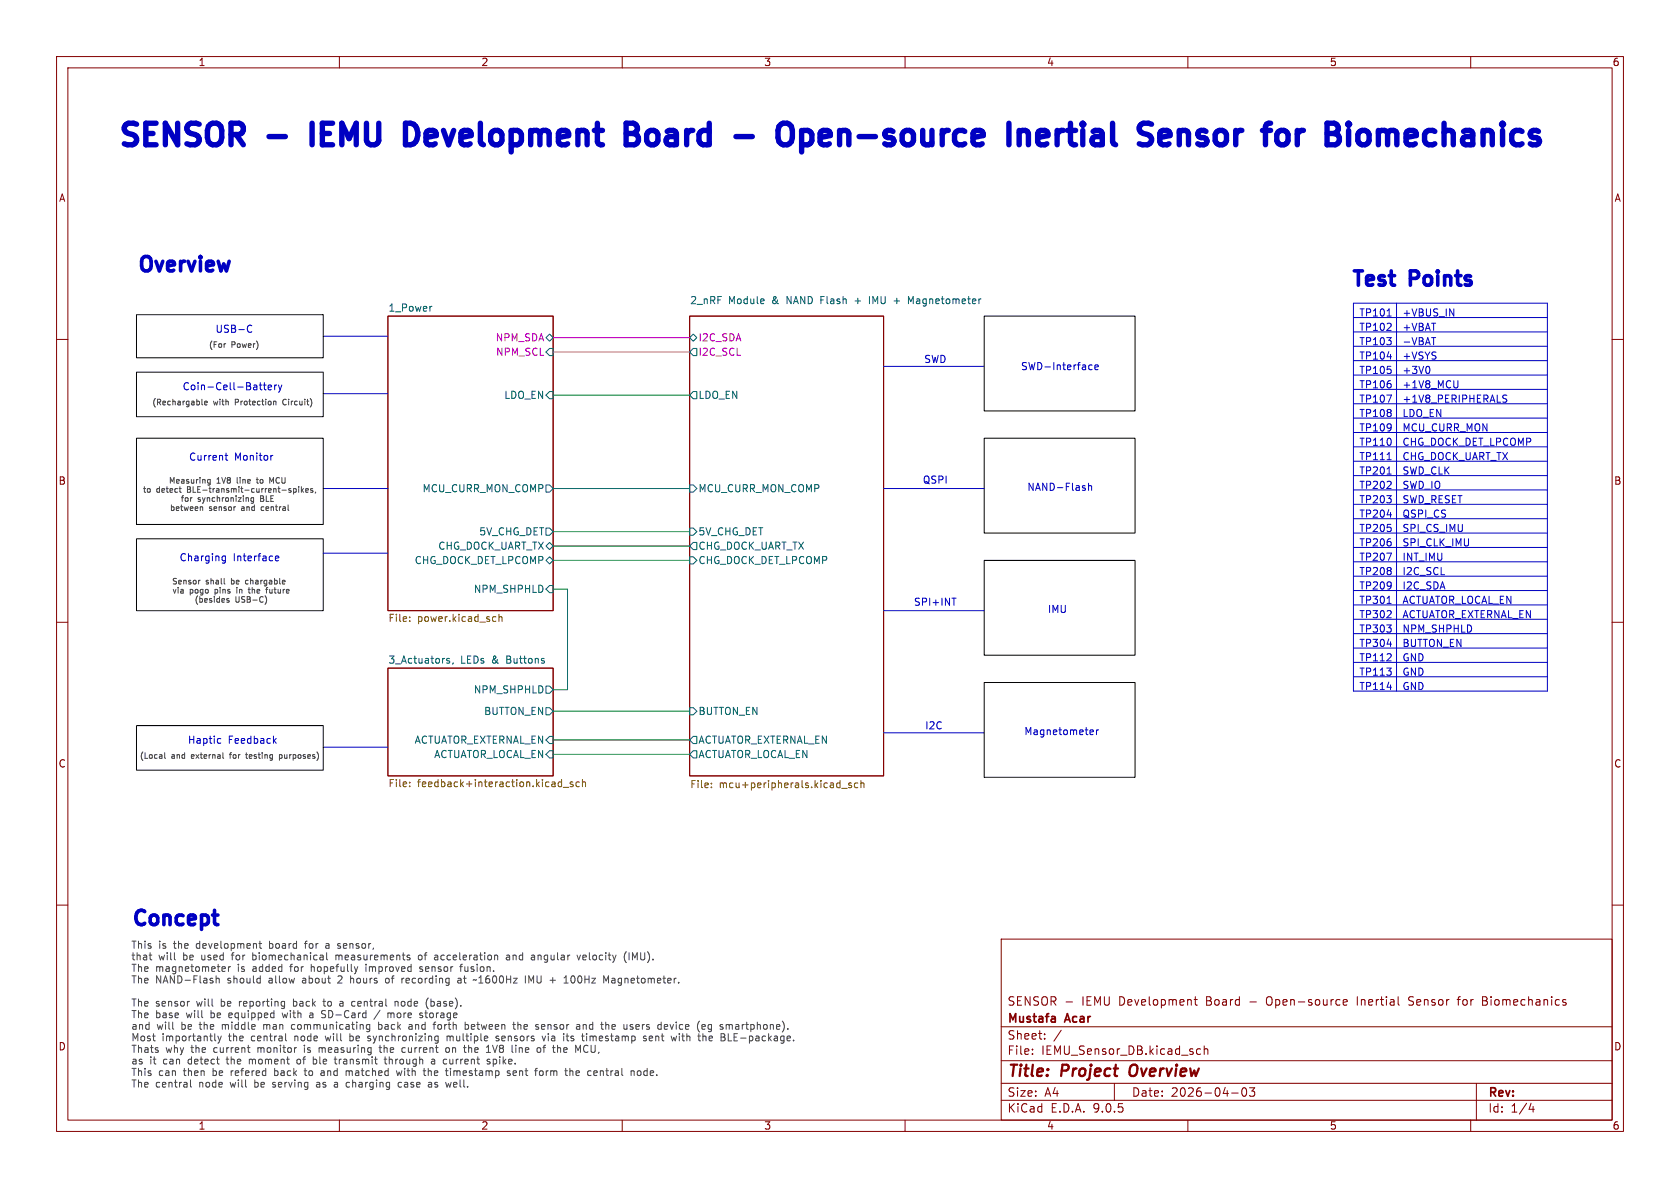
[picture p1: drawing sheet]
<svg xmlns="http://www.w3.org/2000/svg" width="297mm" height="210mm" viewBox="0 0 297 210" stroke-linecap="round" stroke-linejoin="round" font-family="sans-serif">
<g fill="none" stroke="#840000" stroke-width=".18">
<path d="M10 10h277v190h-277zM12 12h273v186h-273zM60 10v2M110 10v2M160 10v2M210 10v2M260 10v2M68.6 55.9h29.2v52.1h-29.2zM121.9 55.9h34.3v81.3h-34.3zM10 60h2M285 60h2M10 110h2"/>
<path d="M68.6 118.1h29.2v19.1h-29.2zM285 110h2M10 160h2M177 166h108v32h-108zM188.5 177.1h1.1M211.1 176.7h.6M211.3 176.2v1.3l.4 .2M237.5 177.2l.7-.1-.1-.3-.4-.1-.2 .2v.7h.6M240 176.2v1.5M249 177.6l.6 .1M249.3 176.2l-.3 .3 .1 .3 .2 .1M257.6 176.7h.6"/>
<path d="M258.2 176.2l-.4 .2v1.3M262.1 176.9h.5M262.6 176.9l.2 .1M262.7 176.3l-.6-.1v1.5h.6M262.7 176.8l-.1 .1M276.8 177.3v.3M285 160h2M60 198v2M110 198v2M160 198v2M177 194.5h108M177 191.5h108"/>
<path d="M177 187.5h108M177 181.5h108M182.5 186.3v.1M182.5 185.5v.1M184.7 183.6v.1M184.7 182.8v.1M187.6 182.1l-1.3 2M197 191.5v3M210 198v2M211.6 186.3l.2 .1 .4-.1M212.2 185.5l-.4-.1-.2 .1M212.9 185.5l.2-.1 .4 .1v.9"/>
<path d="M212.9 184.9v1.5M217.7 193.2h1.2M219.7 192.4l.2-.1a.81 .81 0 0 1 .6 .6 .81 .81 0 0 1-.3 .8l-.2 .1a.81 .81 0 0 1-.3-1.4zM220.9 192.3h.9l-.5 .6 .4 .1v.7l-.2 .1h-.4l-.2-.1M260 198v2M261 191.5v6.5M270.7 195l-.4 1.1h.9M271 195.6v1"/>
</g>
<path d="M199.9 188.5a1.5 1.5 0 0 0 0 1.6" fill="none" stroke="#840000" stroke-width=".4"/>
<g fill="none" stroke="#006464" stroke-width=".18">
<path d="M76.4 54.2h-.3M96.5 59.7l.7-.6 .6 .6-.6 .6zM121.9 59.7l.7-.6 .6 .6-.6 .6zM151.2 53.2h.9M153.7 52.4v1.3M158.1 53.2h.9M160.6 52.4l.4 .9 .5-.9M97.2 61.6h.6v1.3h-.6l-.7-.7zM97.2 69.2h.6v1.3h-.6l-.7-.6zM121.9 62.2l.7-.6h.6v1.3h-.6zM122.6 69.2h.6v1.3h-.6l-.7-.6zM96.5 96.5l.7-.6 .6 .6-.6 .7z"/>
<path d="M96.5 93.3h.7l.6 .7-.6 .6h-.7zM96.5 85.7h.7l.6 .7-.6 .6h-.7zM97.2 98.4l.6 .7-.6 .6-.7-.6zM121.9 96.5l.7-.6h.6v1.3h-.6zM121.9 93.3h.7l.6 .7-.6 .6h-.7zM121.9 98.4h.7l.6 .7-.6 .6h-.7zM121.9 85.7h.7l.6 .7-.6 .6h-.7zM79 116.6l.5 .4-.2 .2h-.3M79.4 116.4h-.3l-.1 .2M80.1 117.2l-.1 .2M97.2 103.5h.6v1.3h-.6l-.7-.7zM96.5 125.1h.7l.6 .6-.6 .7h-.7z"/>
<path d="M96.5 121.3h.7l.6 .6-.6 .7h-.7zM97.2 130.2h.6v1.2h-.6l-.7-.6zM97.2 132.7h.6v1.3h-.6l-.7-.6zM121.9 125.1h.7l.6 .6-.6 .7h-.7zM122.6 130.2h.6v1.2h-.6l-.7-.6zM122.6 132.7h.6v1.3h-.6l-.7-.6z"/>
</g>
<g fill="none" stroke="#725600" stroke-width=".18">
<path d="M72.4 109.7v.2M72.4 109.1v.1M87.3 109l.4 .1M87.7 109.8l-.4 .1M88.2 109.1l.2-.1 .3 .1 .1 .8M88.2 108.6v1.3M72.4 138.3v.1M72.4 138.9v.2M98.9 138.2l.4 .1M99.3 137.8v1.3M99.3 139l-.4 .1M99.6 139.2h1"/>
<path d="M101.3 138.3l-.3-.1-.2 .2 .1 .2 .4 .1v.3h-.5M102.4 138.3l-.3-.1-.3 .3 .1 .5h.5M103 138.3l.2-.1 .3 .1v.8M103 137.8v1.3M125.8 139.1v.1M125.8 138.5v.1M148.8 139.4h1M150.5 138.5l-.3-.1-.2 .2 .1 .2 .4 .1v.3h-.5M151.7 138.5l-.4-.1-.3 .2 .2 .6h.5M152.2 138.5l.2-.1 .3 .1v.7M152.2 138v1.2"/>
</g>
<g fill="none" stroke="#0000c2" stroke-width=".18">
<path d="M44 57.5h.3l.2 .1M44.5 58.6l-.2 .1h-.3M57.1 59.4h11.5M239.3 56.1h34.3M239.3 58.7h34.3M239.3 53.6h34.3v68.6h-34.3zM245.2 55.9h.7M246.9 53.6v68.6M253.1 59.7h.7M256.3 54.6l.7 1.3v-1.3M45.8 68.1h.5M46.2 68.9h.1"/>
<path d="M46.6 68.1h.4M46.7 67.6v1.1l.3 .2M47.4 68.5l.6-.1v-.3h-.4l-.2 .1 .1 .6h.5M48.6 68.1v.8M48.9 68.1l-.3 .2M49.2 68.1l.3 .8M49.5 68.9l-.3 .4M49.8 68.1l-.3 .8M57.1 69.6h11.5M156.2 64.8h17.8M192.5 65.2l.2 .2 .4-.1M193.1 64.6l-.4-.1-.2 .1"/>
<path d="M193.6 64.9l.6-.1-.1-.2-.4-.1-.1 .2v.6h.5M239.3 61.2h34.3M239.3 63.8h34.3M239.3 66.3h34.3M239.3 68.8h34.3M239.3 71.4h34.3M239.3 73.9h34.3M239.3 76.5h34.3M239.3 79h34.3M245.2 69.8h.8l-.5 1.3M245.2 63.1h.8M252.5 64.8a.79 .79 0 0 1 0 1.2"/>
<path d="M257.7 67.3v1l-.2 .3M265.9 69.8l.5 .1M265.9 70.4l.4 .2 .1 .3-.3 .2h-.3M39.3 99l.2 .1h.4M39.8 80.5h.5M39.9 98.3v1l-.3 .3-.3-.1M39.9 98.3h-.4l-.2 .1M40 80.1v1.1l.3 .2M48.2 80.5l-.3 .1M48.7 98.7l.6-.1-.1-.3h-.3l-.2 .2v.6h.5M57.1 86.4h11.5M57.1 97.8h11.5"/>
<path d="M156.2 86.4h17.8M192.4 85.4v1.3M192.4 86l.2-.2 .3 .1 .1 .8M239.3 81.5h34.3M239.3 84.1h34.3M239.3 86.6h34.3M239.3 89.2h34.3M239.3 91.7h34.3M239.3 94.2h34.3M239.3 96.8h34.3M239.3 99.3h34.3M245.2 97.8h.8l-.5 1.2"/>
<path d="M245.2 81.3h.7M245.2 83.8h.7M245.2 91h.8M156.2 108h17.8M168.3 105.7h.7M239.3 101.9h34.3M239.3 104.4h34.3M239.3 106.9h34.3M239.3 109.5h34.3M239.3 112h34.3M239.3 114.6h34.3M239.3 117.1h34.3"/>
<path d="M239.3 119.6h34.3M245.2 106.7h.7M245.2 113.9h.8M38.7 130.5l.3 .1M39 131.3l-.3 .1M48.5 130.9l.3 .5M48.8 130.5l-.5 .5M57.1 132.1h11.5M156.2 129.5h17.8M192.9 129l.3 .1 .1 .2-.6 .1M193.2 129.8l-.3 .1M193.8 129v.9"/>
<path d="M194.2 129l-.4 .3M245.2 121.5h.8"/>
</g>
<path d="M97.8 59.7h24.1M97.8 62.2h24.1" fill="none" stroke="#c200c2" stroke-width=".18"/>
<path d="M97.8 69.9h24.1M97.8 86.4h24.1M97.8 96.5h24.1M97.8 99.1h24.1M97.8 94h24.1M97.8 104.1h2.5v17.8h-2.5M97.8 133.4h24.1M97.8 125.7h24.1M97.8 130.8h24.1" fill="none" stroke="#009600" stroke-width=".18"/>
<path d="M37.6 161.8h.9M38.3 163.5h.2" fill="none" stroke="#0000c2" stroke-width=".63"/>
<g fill="none" stroke="#484848" stroke-width=".18">
<path d="M35.7 70.6v.8l.1 .2M36.2 71.2h.4v-.2l-.3-.1-.1 .2v.4h.4M39.8 60.8h.1M48.4 71h.3l.1 .6M50 70.8v.5M31.9 87h.1M35.8 89.6v.6M37.2 84.8v.8l-.2 .2-.3-.1M37.2 84.8h-.3l-.2 .1 .1 .5h.4M43.9 88v.6M44.4 88.1v.4l.4 .1M44.8 88v.8l-.2 .2-.2-.1"/>
<path d="M45.3 84.8h.4M46.2 89.7v.5M48 85.1l-.3-.7v1M51.2 86.7h.2l.1 .2-.4 .1M51.2 86.4h.2M51.9 86.4v1M51.9 86.4h.3l.2 .2-.1 .4h-.4M52.8 86v.1M52.8 86.4v.6M53.3 86v1M53.4 86.6l.3 .4M53.7 86.4l-.4 .3"/>
<path d="M54 86.7l.5-.1v-.2h-.3l-.2 .1 .1 .5h.4M55.3 86.4h-.3l-.1 .1v.1l.4 .1v.3h-.4M55.8 87l-.1 .2M35.4 102.6h-.2M39.6 103.1l.2 .1M40.1 105.8v.3l.4 .1v.1l-.1 .2-.3-.1M41.9 104.2v.7M43.4 102.7v.4M44 103.9v.8l.3 .2M47 105.6a1.17 1.17 0 0 1-.2 1.2M47.1 104v.9M50.3 102.6l.1 .2-.5 .1"/>
<path d="M29.1 133.1v.8l.2 .2M39.4 133.1v.8l.1 .2M40.5 133.4h.4M43.4 133.4h.4M43.5 133.1v.8l.3 .2M49.4 133.4h.3l.2 .2-.1 .4h-.4M49.4 133.4v1M26.4 168.8h.4M26.6 169.6l.2 .1M30.9 169.6l.1 .1M33.4 177h.1M38.2 172.5v1.3"/>
<path d="M38.3 173h-.1M38.7 173l.1 .8M39.4 170.9h.4v.3l-.6 .1M39.8 171.7h-.4M40.4 170.9v.8M40.8 170.9l-.4 .2M44.7 168.4v1.3M44.7 169.6l.1 .1M45.8 166.8h.5M46 166.4v1.1l.3 .1M49.9 179.1l.2 .8M50.2 177l.1 .1"/>
<path d="M50.3 177v1l-.1 .2M50.3 177.8l-.1 .1M51.9 176.6v1.3M51.9 177.8l.1 .1M52 177l-.1 .1M53.8 166.8h.5M54.1 166.4l-.1 1.2M55 170.5v1.2M55.1 179.1h-.3M55.2 170.9l-.2 .1M55.2 179.4h-.3l-.2 .2 .1 .2 .4 .1M57.1 168.9v.8"/>
<path d="M57.1 177h.5M57.1 179.2l.3 .2M57.1 178.6l.5 .1M57.1 169.6l-.1 .1M57.1 169.1l-.1 .1M57.3 176.6v1.1l.3 .2M57.4 179.8l-.4 .1M57.7 168.4v1.1l.2 .2M58 166.8l-.4 .1M58 167.2h-.3l-.1 .1v.3h.4M59.4 168.8v.9M59.7 168.8l-.3 .2"/>
<path d="M59.9 166.8l.3 .1M59.9 167.2l.3 .2M60.1 177.1h.5M60.1 177.8h.5M60.2 167.5l-.2 .1h-.2M60.4 173l-.7 .8h.8M60.6 177.3l-.5 .1M62 172.5v1.3M62 173h.1M62.6 177l.2 .1M62.8 177.8l-.2 .1M64.7 170.9v.8"/>
<path d="M67.2 178.6l-1.1 1.6M68.3 173l-.2 .2 .1 .5 .2 .1 .3-.1M68.6 179.1h.3l.2 .1M69.1 179.2v.7M69.6 179.1h-.3l-.2 .1M69.8 177.1l.2-.1 .3 .1 .1 .8M69.8 177v.9M71.8 173v.7M72.4 173.2l-.6 .2M72.4 169.3v.3M74.5 168.9l-.3-.1-.2 .3v.5l.2 .1 .3-.1M74.6 179.5l.1 .2-.1 .2"/>
<path d="M74.6 179.1h.1M74.7 170.9h-.3l-.2 .2 .5 .4M74.7 171.5l-.1 .2h-.4M75.1 179.1h.5M75.3 178.6v1.2M76.2 177.8l.4 .1M76.2 176.6v1.3M76.6 177l-.4 .1M77 168.8h.2l.2 .2v.7M77.4 169.6l-.4 .1M77.4 169.1l-.4 .1M81 173h.5v.8"/>
<path d="M81.3 170.9h.5M81.5 173.2l-.4 .1-.2 .2 .2 .3 .4-.1M81.5 170.5v1.2M84.7 173.8h.7M85 172.5l-.3 .4M89.6 168.9h.4l.1 .8M90.1 169.1l-.4 .1-.2 .2 .2 .3 .4-.1M94.3 172.5l-.4 .9-.4-.9v1.3M94.3 168.8l.2 .2v.7M94.5 169.6l-.1 .1M94.5 169.1l-.1 .1M101.6 172.7l-.3-.2a.68 .68 0 0 0-.4 .6 .68 .68 0 0 0 .4 .7l.3-.3"/>
<path d="M102 168.8l.3 .9 .3-.9M103.5 168.8h-.3l-.2 .2 .1 .6 .4 .1M103.6 169.1l-.6 .2M108.2 173l.3-.1 .2 .2M108.7 173.2l-.4 .1-.2 .2 .2 .3 .4-.1M110.4 169.6l.3 .6M110.7 168.2l-.3 .6M111.2 168.4v1.3M112.2 169.3l-.4-.9v1.3M30.6 181.9l.1 .1M33.7 190.9v1.1l.2 .2M38 182.7v1.1l.2 .2"/>
<path d="M38.5 183.2l.3 .8M38.8 184l-.3 .4M39.1 183.2l-.3 .8M43.7 185.2h.5M44.1 186h.1M44.1 187.2v.9M44.3 187.2l-.2 .2M46.6 181.1v.9M46.7 181.2h-.1M48.2 192.1l.1 .1M48.4 191.3l-.2 .2 .2 .3M48.6 188.9v1.2"/>
<path d="M48.6 190.1h.1M48.7 189.3h-.1M50.5 183.8l.2 .2M52 181.1l-.4 .1-.1 .1 .1 .5 .4 .2M52.9 187.2l-.3 .1-.1 .2v.5l.4 .1M53.8 189.3h.4M53.8 185.2v.8M53.9 188.9v1l.3 .2M55.4 187.3l.3-.1 .2 .2M55.9 188l-.2 .1-.3-.1M56.4 191.3l-.4 .1M56.4 185.2v.8"/>
<path d="M56.4 191.7h-.3l-.2 .2 .1 .2 .4 .1M56.8 185.2l-.4 .1M56.8 189.3h.5M56.8 190.1h.5M57.3 189.6l-.5 .1M57.5 183.2l.2 .8M59.1 191.4h.5M59.1 192.1h.6M59.3 187.9l.3 .2M59.7 191.6l-.6 .2M61.3 189.3h.3l.1 .2M61.7 191.3l.1 .1"/>
<path d="M61.7 189.5v.6M61.8 192.1l-.1 .1M61.9 182.7v1.3M61.9 183.9l.3 .1M61.9 189.3l-.2 .2M64.8 181.7l.2 .3 .4-.1M65.2 183.6l.3 .2M65.2 183.2h.3M65.4 181.2l-.4-.1-.2 .2M65.4 181.1v1l-.3 .3-.3-.1M65.5 183.8l-.1 .2h-.3M66.9 181.2l.4-.1 .2 .1"/>
<path d="M66.9 180.7v1.3M67.2 184.8v1.1l.3 .1M67.5 181.8l-.2 .2-.4-.1M67.9 187.2h.5M68.1 186.8v1.1l.3 .2M68.8 186.8v1.3M69 187.2l-.2 .2M70.1 189.3l.2 .8 .3-.6 .2 .6 .3-.8M71 191.4l-.4-.1-.2 .3 .1 .5h.5M71.2 186h.5M72.3 181.8l.1 .2 .5-.1M72.3 181.2h.5l.1 .8"/>
<path d="M72.9 181.4l-.5 .1-.1 .1M75.2 190.1h.1M75.7 188.9v1.2M75.8 189.3l-.1 .1M75.9 189.3h.2M76.1 191.3l.2 .2v.7M76.3 187.3h.5l.1 .8M76.3 192.1l-.4 .1M76.3 191.6l-.4 .1M76.9 187.5l-.5 .1-.1 .2 .1 .3 .5-.1M77.3 183.2h.2M77.5 183.2l-.1 1.1"/>
<path d="M77.5 183.9l-.2 .1M77.5 181.2l-.1 .5 .2 .3M78.9 185.3l.1-.1 .4 .1 .1 .5-.2 .2h-.3l-.1-.1zM79 183.3l.4-.1 .2 .1M79 183.2v.8M79.5 187.2v.7l.4 .2M79.6 183.3v.7M79.6 188.9v.1M79.6 189.3v.8M79.8 183.2l-.2 .1M82.2 181.2l.4-.1 .2 .2-.1 .6h-.5M82.2 180.7v1.3"/>
<path d="M82.8 184.8v1.2M82.9 185.3h-.1M83.4 181.2v.7M83.9 181.4l-.6 .1M86.3 187.2l.3 .1M86.3 187.7h.3l.1 .2-.2 .2h-.3M87.1 184.8l.4 1.2M87.2 187.3h.5M87.2 188h.5M87.2 187.2v1.3M88.2 183.2h-.3l-.2 .1v.2l.5 .1v.3h-.5M89.7 189.3v.3l.5 .2v.1l-.2 .2h-.3"/>
<path d="M90.6 181.1h.5M90.8 189.3v.8h.4M91 182h.1M91.3 189.6l-.6 .1M91.6 181.2l.3-.1 .2 .2M91.6 180.7v1.3M91.8 185.2v.8M92.2 185.2l-.4 .1M95.6 189.3h.3l.1 .2v.5l-.4 .1M95.8 183.2l.3 .8 .3-.8M96 185.2h.4M96.3 181.2l-.4-.1-.2 .2 .1 .6h.5"/>
<path d="M96.3 181.4l-.6 .1M96.4 184.8l-.3 .2v1M96.9 183.2v.8M99.7 185.3v.7M100.1 183.2h.5M100.3 185.5l-.6 .1M100.3 183.9l.3 .1M100.9 183.9l.1 .1M100.9 189.3l.4 .2v.6M101.1 183.2l-.2 .1 .2 .3M101.9 189.3v.8M102.4 189.6l-.6 .1"/>
<path d="M103.1 181.2l.4-.1 .1 .2M103.1 181.1v.9M103.3 185.9l.3 .1 .3-.1M103.4 184.8l-.1 .2M103.7 184.8l.2 .1M104.3 183.2v.8M104.5 183.2l-.2 .1M105.4 189.3l.2 .3-.6 .1M105.5 190.1h-.1M108.2 181.2v.7M108.8 181.4l-.6 .1M111.7 181.5l.2 .2-.2 .3"/>
<path d="M111.7 181.1l.2 .1M112.5 181.2v.7M112.7 189.4l.2-.1 .4 .1v.5l-.1 .2h-.3l-.2-.1zM113 181.4l-.6 .1M113.9 189.3l-.1 .2 .1 .6M114.2 183.2h-.3l-.2 .1 .1 .2 .4 .1v.3h-.5M114.8 183.6l.6-.1-.1-.3h-.3l-.2 .1v.6h.5M117.6 181.1l.4 .1v.2l-.6 .1M118 181.9l-.4 .1M118.5 181.1l.3 .9M120.1 183.2v.8M120.5 183.2h.5"/>
<path d="M125.8 181.2l-.4-.1-.2 .2 .1 .6h.5M125.8 181.1v1l-.3 .3-.3-.1M125.8 183.2h-.3l-.1 .1v.6l.4 .1M126 183.5l-.6 .1M128.7 184h.6M129.4 181.2l.1 .8M129.8 183.3h.4M130.1 181.5v.4M130.4 182.7h-.6v1.3h.6"/>
</g>
<g fill="none" stroke="#0000c2" stroke-width=".95">
<path d="M47.6 24.1h2.9M55.2 21.8v3.8M71.7 21.8h.9a2.02 2.02 0 0 1 1.1 2.9l-.6 .7-.5 .2h-.9M110.7 21.8h1.3a.93 .93 0 0 1 .7 .9 .93 .93 0 0 1-.7 .9M110.7 23.6h1.3M112 23.6a1.01 1.01 0 0 1 .9 .9 1.01 1.01 0 0 1-.8 1.1h-1.4M116 23.2a1.03 1.03 0 0 0-1.7 .6v1.1a1.03 1.03 0 0 0 1.7 .5M137.5 24.3v-1.2a1.27 1.27 0 0 1 1.3-1.4 1.27 1.27 0 0 1 1.3 1.4v1.2M141.7 23.2l.4-.1h.7l.5 .3 .2 .4v1.1l-.2 .3-.5 .4h-.7M141.7 23.1v3.8M146.8 23.6l-.2-.4-.4-.1h-.7l-.3 .1-.2 .4v1.4l.2 .4 .3 .2h.7l.4-.2M146.8 24l-1.8 .3"/>
<path d="M183.4 24.3l1.9-.3-.2-.8-.4-.1h-.7l-.4 .1-.2 .4v1.4l.2 .4 .4 .2h.7l.4-.2M186.9 23.1v2.5M188 23.1a.97 .97 0 0 0-1.1 .7M188.7 23.1h1.5M189.2 21.8v3.2l.2 .4 .4 .2M209.9 23.2l.2 .4v2M213.2 23.2l-.4-.1h-.5l-.4 .1-.2 .4 .2 .5 1.3 .4 .2 .4-.2 .5-.4 .2h-.7l-.4-.2M235.9 21.8a.93 .93 0 0 1 .7 .9 .93 .93 0 0 1-.7 .9 1.01 1.01 0 0 1 .9 .9 1.01 1.01 0 0 1-.7 1.1M238.4 21.8v.3M238.4 23.1v2.5M238.4 21.8l-.2 .2 .2 .1M238.4 21.8l.2 .2-.2 .1"/>
<path d="M249.1 23.1h.7l.4 .1 .2 .8-1.8 .3M250.2 25.4l-.4 .2h-.7M252.2 23.2l-.4 .6v1.1l.4 .5"/>
</g>
<path d="M24.1 55.6h33v7.6h-33zM174 55.9h26.7v16.7h-26.7zM24.1 65.8h33v7.9h-33zM24.1 77.5h33v15.2h-33zM174 77.5h26.7v16.7h-26.7zM24.1 95.3h33v12.7h-33zM174 99.1h26.7v16.7h-26.7zM24.1 128.3h33v7.8h-33zM174 120.7h26.7v16.7h-26.7z" fill="none" stroke="#000" stroke-width=".18"/>
<g font-size="5.3" fill="#0000c2">
<text x="20.2" y="27.2">SENSOR</text>
<text x="57.4" y="27.2">IEMU</text>
<text x="76" y="27.2">Development</text>
<text x="117.1" y="27.2">Board</text>
<text x="138.6" y="27.2">-</text>
<text x="148.3" y="27.2">Open-source</text>
<text x="191.1" y="27.2">Inertial</text>
<text x="216.4" y="27.2">Sensor</text>
<text x="240.6" y="27.2">for</text>
<text x="253.6" y="27.2">Biomechanics</text>
</g>
<g font-size="3.5" fill="#0000c2">
<text x="24.1" y="49">Overview</text>
<text x="238.8" y="51.5">Test</text>
<text x="249.7" y="51.5">Points</text>
<text x="23.1" y="164.5">Concept</text>
</g>
<g font-size="2.8" fill="#840000">
<text x="178" y="190.9">Title:</text>
<text x="187.7" y="190.9">Project</text>
<text x="200.6" y="190.9">Overview</text>
</g>
<g font-size="2.1" fill="#840000">
<text x="178" y="178">SENSOR -</text>
<text x="191.3" y="178">IEMU Development</text>
<text x="213.5" y="178">Board</text>
<text x="221.3" y="178">-</text>
<text x="224.4" y="178">Open-source</text>
<text x="240.6" y="178">Inertial</text>
<text x="249.9" y="178">Sensor</text>
<text x="258.8" y="178">for</text>
<text x="263.2" y="178">Biomechanics</text>
<text x="178" y="184">Sheet:</text>
<text x="178" y="181.2">Mustafa</text>
<text x="188.5" y="181.2">Acar</text>
<text x="178" y="186.7">File:</text>
<text x="184.1" y="186.7">IEMU_Sensor_DB.kicad_sch</text>
<text x="178" y="196.9">KiCad</text>
<text x="178" y="194.1">Size:</text>
<text x="184.7" y="194.1">A4</text>
<text x="185.7" y="196.9">E.D.A.</text>
<text x="193.3" y="196.9">9.0.5</text>
<text x="200" y="194.1">Date:</text>
<text x="207" y="194.1">2026-04-03</text>
<text x="263" y="194.3">Rev:</text>
<text x="263" y="196.9">Id:</text>
<text x="267.1" y="196.9">1/4</text>
</g>
<g font-size="1.8" fill="#840000">
<text x="35" y="11.9">1</text>
<text x="85" y="11.9">2</text>
<text x="135" y="11.9">3</text>
<text x="185" y="11.9">4</text>
<text x="235" y="11.9">5</text>
<text x="285" y="11.9">6</text>
<text x="10.3" y="35.9">A</text>
<text x="285.3" y="35.9">A</text>
<text x="10.3" y="85.9">B</text>
<text x="285.3" y="85.9">B</text>
<text x="10.3" y="135.9">C</text>
<text x="285.3" y="135.9">C</text>
<text x="10.3" y="185.9">D</text>
<text x="285.3" y="185.9">D</text>
<text x="35" y="199.9">1</text>
<text x="85" y="199.9">2</text>
<text x="135" y="199.9">3</text>
<text x="185" y="199.9">4</text>
<text x="235" y="199.9">5</text>
<text x="285" y="199.9">6</text>
</g>
<g font-size="1.8" fill="#006464">
<text x="121.9" y="53.8">2_nRF</text>
<text x="128.8" y="53.8">Module</text>
<text x="136.6" y="53.8">&amp;</text>
<text x="139.3" y="53.8">NAND Flash</text>
<text x="151.8" y="53.8">+</text>
<text x="154.5" y="53.8">IMU</text>
<text x="159.1" y="53.8">+</text>
<text x="161.8" y="53.8">Magnetometer</text>
<text x="68.6" y="55.2">1_Power</text>
<text x="89.1" y="70.7">LDO_EN</text>
<text x="123.4" y="70.7">LDO_EN</text>
<text x="74.6" y="87.2">MCU_CURR_MON_COMP</text>
<text x="123.4" y="87.2">MCU_CURR_MON_COMP</text>
<text x="84.6" y="94.8">5V_CHG_DET</text>
<text x="123.4" y="94.8">5V_CHG_DET</text>
<text x="73.2" y="99.9">CHG_DOCK_DET_LPCOMP</text>
<text x="77.4" y="97.4">CHG_DOCK_UART_TX</text>
<text x="123.4" y="97.4">CHG_DOCK_UART_TX</text>
<text x="123.4" y="99.9">CHG_DOCK_DET_LPCOMP</text>
<text x="83.7" y="105">NPM_SHPHLD</text>
<text x="68.6" y="117.4">3_Actuators,</text>
<text x="81.4" y="117.4">LEDs</text>
<text x="87.1" y="117.4">&amp;</text>
<text x="89.8" y="117.4">Buttons</text>
<text x="83.7" y="122.8">NPM_SHPHLD</text>
<text x="73.2" y="131.7">ACTUATOR_EXTERNAL_EN</text>
<text x="85.5" y="126.6">BUTTON_EN</text>
<text x="123.4" y="126.6">BUTTON_EN</text>
<text x="123.4" y="131.7">ACTUATOR_EXTERNAL_EN</text>
<text x="76.7" y="134.2">ACTUATOR_LOCAL_EN</text>
<text x="123.4" y="134.2">ACTUATOR_LOCAL_EN</text>
</g>
<g font-size="1.8" fill="#0000c2">
<text x="38" y="59">USB-C</text>
<text x="240.2" y="56.3">TP101</text>
<text x="240.2" y="58.8">TP102</text>
<text x="247.8" y="56.3">+VBUS_IN</text>
<text x="247.8" y="58.8">+VBAT</text>
<text x="163.3" y="64.4">SWD</text>
<text x="180.4" y="65.6">SWD-Interface</text>
<text x="240.2" y="61.4">TP103</text>
<text x="240.2" y="63.9">TP104</text>
<text x="247.8" y="61.4">-VBAT</text>
<text x="247.8" y="63.9">+VSYS</text>
<text x="32.2" y="69.2">Coin-Cell-Battery</text>
<text x="240.2" y="66.4">TP105</text>
<text x="240.2" y="69">TP106</text>
<text x="240.2" y="71.5">TP107</text>
<text x="247.8" y="66.4">+3V0</text>
<text x="247.8" y="69">+1V8_MCU</text>
<text x="247.8" y="71.5">+1V8_PERIPHERALS</text>
<text x="240.2" y="74.1">TP108</text>
<text x="240.2" y="76.6">TP109</text>
<text x="247.8" y="74.1">LDO_EN</text>
<text x="247.8" y="76.6">MCU_CURR_MON</text>
<text x="33.3" y="81.6">Current</text>
<text x="41.4" y="81.6">Monitor</text>
<text x="240.2" y="79.1">TP110</text>
<text x="240.2" y="81.7">TP111</text>
<text x="247.8" y="79.1">CHG_DOCK_DET_LPCOMP</text>
<text x="247.8" y="81.7">CHG_DOCK_UART_TX</text>
<text x="163" y="85.7">QSPI</text>
<text x="181.5" y="87">NAND-Flash</text>
<text x="240.2" y="84.2">TP201</text>
<text x="240.2" y="86.8">TP202</text>
<text x="240.2" y="89.3">TP203</text>
<text x="247.8" y="84.2">SWD_CLK</text>
<text x="247.8" y="86.8">SWD_IO</text>
<text x="247.8" y="89.3">SWD_RESET</text>
<text x="240.2" y="91.8">TP204</text>
<text x="240.2" y="94.4">TP205</text>
<text x="247.8" y="91.8">QSPI_CS</text>
<text x="247.8" y="94.4">SPI_CS_IMU</text>
<text x="31.6" y="99.4">Charging</text>
<text x="41.2" y="99.4">Interface</text>
<text x="240.2" y="96.9">TP206</text>
<text x="240.2" y="99.5">TP207</text>
<text x="240.2" y="102">TP208</text>
<text x="247.8" y="96.9">SPI_CLK_IMU</text>
<text x="247.8" y="99.5">INT_IMU</text>
<text x="247.8" y="102">I2C_SCL</text>
<text x="161.5" y="107.3">SPI+INT</text>
<text x="240.2" y="104.5">TP209</text>
<text x="240.2" y="107.1">TP301</text>
<text x="247.8" y="104.5">I2C_SDA</text>
<text x="247.8" y="107.1">ACTUATOR_LOCAL_EN</text>
<text x="185.1" y="108.6">IMU</text>
<text x="240.2" y="109.6">TP302</text>
<text x="240.2" y="112.2">TP303</text>
<text x="247.8" y="109.6">ACTUATOR_EXTERNAL_EN</text>
<text x="247.8" y="112.2">NPM_SHPHLD</text>
<text x="240.2" y="114.7">TP304</text>
<text x="240.2" y="117.2">TP112</text>
<text x="240.2" y="119.8">TP113</text>
<text x="247.8" y="114.7">BUTTON_EN</text>
<text x="247.8" y="117.2">GND</text>
<text x="247.8" y="119.8">GND</text>
<text x="240.2" y="122.3">TP114</text>
<text x="247.8" y="122.3">GND</text>
<text x="33.1" y="131.7">Haptic</text>
<text x="40.3" y="131.7">Feedback</text>
<text x="163.5" y="129.1">I2C</text>
<text x="181" y="130.2">Magnetometer</text>
</g>
<g font-size="1.8" fill="#c200c2">
<text x="87.5" y="60.6">NPM_SDA</text>
<text x="87.6" y="63.1">NPM_SCL</text>
<text x="123.4" y="60.6">I2C_SDA</text>
<text x="123.4" y="63.1">I2C_SCL</text>
</g>
<g font-size="1.8" fill="#725600">
<text x="68.6" y="110.3">File:</text>
<text x="73.8" y="110.3">power.kicad_sch</text>
<text x="68.6" y="139.5">File:</text>
<text x="73.8" y="139.5">feedback+interaction.kicad_sch</text>
<text x="121.9" y="139.6">File:</text>
<text x="127.1" y="139.6">mcu+peripherals.kicad_sch</text>
</g>
<g font-size="1.8" fill="#484848">
<text x="23.1" y="167.9">This</text>
<text x="28" y="167.9">is</text>
<text x="30.8" y="167.9">the</text>
<text x="35" y="167.9">development</text>
<text x="48.1" y="167.9">board</text>
<text x="54.6" y="167.9">for</text>
<text x="58.4" y="167.9">a</text>
<text x="60.8" y="167.9">sensor,</text>
<text x="23.1" y="170">that</text>
<text x="23.1" y="172">The</text>
<text x="27.5" y="172">magnetometer</text>
<text x="28" y="170">will</text>
<text x="32.5" y="170">be</text>
<text x="35.9" y="170">used</text>
<text x="41.5" y="170">for</text>
<text x="42.1" y="172">is</text>
<text x="45" y="172">added</text>
<text x="45.3" y="170">biomechanical</text>
<text x="51.8" y="172">for</text>
<text x="55.6" y="172">hopefully</text>
<text x="60.2" y="170">measurements</text>
<text x="65.5" y="172">improved</text>
<text x="75" y="170">of</text>
<text x="75.3" y="172">sensor</text>
<text x="78.1" y="170">acceleration</text>
<text x="82.7" y="172">fusion.</text>
<text x="91" y="170">and</text>
<text x="95.6" y="170">angular</text>
<text x="104" y="170">velocity</text>
<text x="112.4" y="170">(IMU).</text>
<text x="23.1" y="174.1">The</text>
<text x="23.1" y="178.1">The</text>
<text x="27.5" y="174.1">NAND-Flash</text>
<text x="27.5" y="178.1">sensor</text>
<text x="34.9" y="178.1">will</text>
<text x="39.3" y="178.1">be</text>
<text x="40.3" y="174.1">should</text>
<text x="42.7" y="178.1">reporting</text>
<text x="47.8" y="174.1">allow</text>
<text x="52.5" y="178.1">back</text>
<text x="53.9" y="174.1">about</text>
<text x="58.1" y="178.1">to</text>
<text x="60.4" y="174.1">2</text>
<text x="61.1" y="178.1">a</text>
<text x="62.8" y="174.1">hours</text>
<text x="63.4" y="178.1">central</text>
<text x="69.2" y="174.1">of</text>
<text x="71.3" y="178.1">node</text>
<text x="72.3" y="174.1">recording</text>
<text x="77" y="178.1">(base).</text>
<text x="82.4" y="174.1">at</text>
<text x="85.4" y="174.1">~1600Hz</text>
<text x="94.7" y="174.1">IMU</text>
<text x="99.3" y="174.1">+</text>
<text x="102" y="174.1">100Hz</text>
<text x="109.2" y="174.1">Magnetometer.</text>
<text x="23.1" y="180.2">The</text>
<text x="23.1" y="182.2">and</text>
<text x="23.1" y="184.3">Most</text>
<text x="27.5" y="180.2">base</text>
<text x="27.7" y="182.2">will</text>
<text x="28.6" y="184.3">importantly</text>
<text x="32.2" y="182.2">be</text>
<text x="33.1" y="180.2">will</text>
<text x="35.6" y="182.2">the</text>
<text x="37.5" y="180.2">be</text>
<text x="39.7" y="182.2">middle</text>
<text x="40.6" y="184.3">the</text>
<text x="40.9" y="180.2">equipped</text>
<text x="44.7" y="184.3">central</text>
<text x="47.2" y="182.2">man</text>
<text x="50.6" y="180.2">with</text>
<text x="52.4" y="182.2">communicating</text>
<text x="52.5" y="184.3">node</text>
<text x="55.6" y="180.2">a</text>
<text x="57.9" y="180.2">SD-Card</text>
<text x="58.2" y="184.3">will</text>
<text x="62.7" y="184.3">be</text>
<text x="66.1" y="184.3">synchronizing</text>
<text x="67.5" y="180.2">/</text>
<text x="68" y="182.2">back</text>
<text x="70" y="180.2">more</text>
<text x="73.5" y="182.2">and</text>
<text x="75.9" y="180.2">storage</text>
<text x="78.2" y="182.2">forth</text>
<text x="80.3" y="184.3">multiple</text>
<text x="83.9" y="182.2">between</text>
<text x="89.2" y="184.3">sensors</text>
<text x="92.7" y="182.2">the</text>
<text x="96.8" y="182.2">sensor</text>
<text x="97.6" y="184.3">via</text>
<text x="101.5" y="184.3">its</text>
<text x="104.2" y="182.2">and</text>
<text x="105" y="184.3">timestamp</text>
<text x="108.8" y="182.2">the</text>
<text x="112.9" y="182.2">users</text>
<text x="116" y="184.3">sent</text>
<text x="119.2" y="182.2">device</text>
<text x="121.2" y="184.3">with</text>
<text x="126.2" y="184.3">the</text>
<text x="126.4" y="182.2">(eg</text>
<text x="130.3" y="184.3">BLE-package.</text>
<text x="130.6" y="182.2">smartphone).</text>
<text x="23.1" y="186.3">Thats</text>
<text x="23.1" y="188.4">as</text>
<text x="23.1" y="190.4">This</text>
<text x="26.5" y="188.4">it</text>
<text x="28" y="190.4">can</text>
<text x="29" y="188.4">can</text>
<text x="29.3" y="186.3">why</text>
<text x="32.6" y="190.4">then</text>
<text x="33.5" y="188.4">detect</text>
<text x="33.9" y="186.3">the</text>
<text x="37.9" y="190.4">be</text>
<text x="38.1" y="186.3">current</text>
<text x="40.6" y="188.4">the</text>
<text x="41.3" y="190.4">refered</text>
<text x="44.7" y="188.4">moment</text>
<text x="46" y="186.3">monitor</text>
<text x="49.2" y="190.4">back</text>
<text x="53.4" y="188.4">of</text>
<text x="54.4" y="186.3">is</text>
<text x="54.8" y="190.4">to</text>
<text x="56.4" y="188.4">ble</text>
<text x="57.2" y="186.3">measuring</text>
<text x="57.8" y="190.4">and</text>
<text x="60.5" y="188.4">transmit</text>
<text x="62.4" y="190.4">matched</text>
<text x="68.2" y="186.3">the</text>
<text x="69.5" y="188.4">through</text>
<text x="71.6" y="190.4">with</text>
<text x="72.3" y="186.3">current</text>
<text x="76.6" y="190.4">the</text>
<text x="77.9" y="188.4">a</text>
<text x="80.3" y="188.4">current</text>
<text x="80.3" y="186.3">on</text>
<text x="80.7" y="190.4">timestamp</text>
<text x="83.7" y="186.3">the</text>
<text x="87.9" y="186.3">1V8</text>
<text x="88.2" y="188.4">spike.</text>
<text x="91.8" y="190.4">sent</text>
<text x="92.6" y="186.3">line</text>
<text x="96.9" y="190.4">form</text>
<text x="97.2" y="186.3">of</text>
<text x="100.3" y="186.3">the</text>
<text x="102.5" y="190.4">the</text>
<text x="104.4" y="186.3">MCU,</text>
<text x="106.6" y="190.4">central</text>
<text x="114.4" y="190.4">node.</text>
<text x="23.1" y="192.5">The</text>
<text x="27.5" y="192.5">central</text>
<text x="35.3" y="192.5">node</text>
<text x="41" y="192.5">will</text>
<text x="45.5" y="192.5">be</text>
<text x="48.9" y="192.5">serving</text>
<text x="56.8" y="192.5">as</text>
<text x="60.2" y="192.5">a</text>
<text x="62.5" y="192.5">charging</text>
<text x="71.9" y="192.5">case</text>
<text x="77.4" y="192.5">as</text>
<text x="80.7" y="192.5">well.</text>
</g>
<g font-size="1.4" fill="#484848">
<text x="36.8" y="61.7">(For</text>
<text x="40.9" y="61.7">Power)</text>
<text x="26.8" y="71.9">(Rechargable</text>
<text x="37.7" y="71.9">with</text>
<text x="41.7" y="71.9">Protection</text>
<text x="50.4" y="71.9">Circuit)</text>
<text x="25.2" y="87.3">to</text>
<text x="27.6" y="87.3">detect</text>
<text x="29.7" y="85.7">Measuring</text>
<text x="31.8" y="88.9">for</text>
<text x="33.3" y="87.3">BLE-transmit-current-spikes,</text>
<text x="35" y="88.9">synchronizing</text>
<text x="38.3" y="85.7">1V8</text>
<text x="42.1" y="85.7">line</text>
<text x="45.9" y="85.7">to</text>
<text x="46.2" y="88.9">BLE</text>
<text x="48.3" y="85.7">MCU</text>
<text x="29.9" y="90.5">between</text>
<text x="37" y="90.5">sensor</text>
<text x="42.9" y="90.5">and</text>
<text x="46.6" y="90.5">central</text>
<text x="30.3" y="103.5">Sensor</text>
<text x="30.4" y="105.1">via</text>
<text x="33.5" y="105.1">pogo</text>
<text x="34.3" y="106.7">(besides</text>
<text x="36.4" y="103.5">shall</text>
<text x="38.2" y="105.1">pins</text>
<text x="41.1" y="103.5">be</text>
<text x="41.6" y="106.7">USB-C)</text>
<text x="42.3" y="105.1">in</text>
<text x="43.8" y="103.5">chargable</text>
<text x="44.7" y="105.1">the</text>
<text x="48" y="105.1">future</text>
<text x="24.6" y="134.3">(Local</text>
<text x="30.3" y="134.3">and</text>
<text x="34" y="134.3">external</text>
<text x="41.1" y="134.3">for</text>
<text x="44.2" y="134.3">testing</text>
<text x="50.3" y="134.3">purposes)</text>
</g>
</svg>
